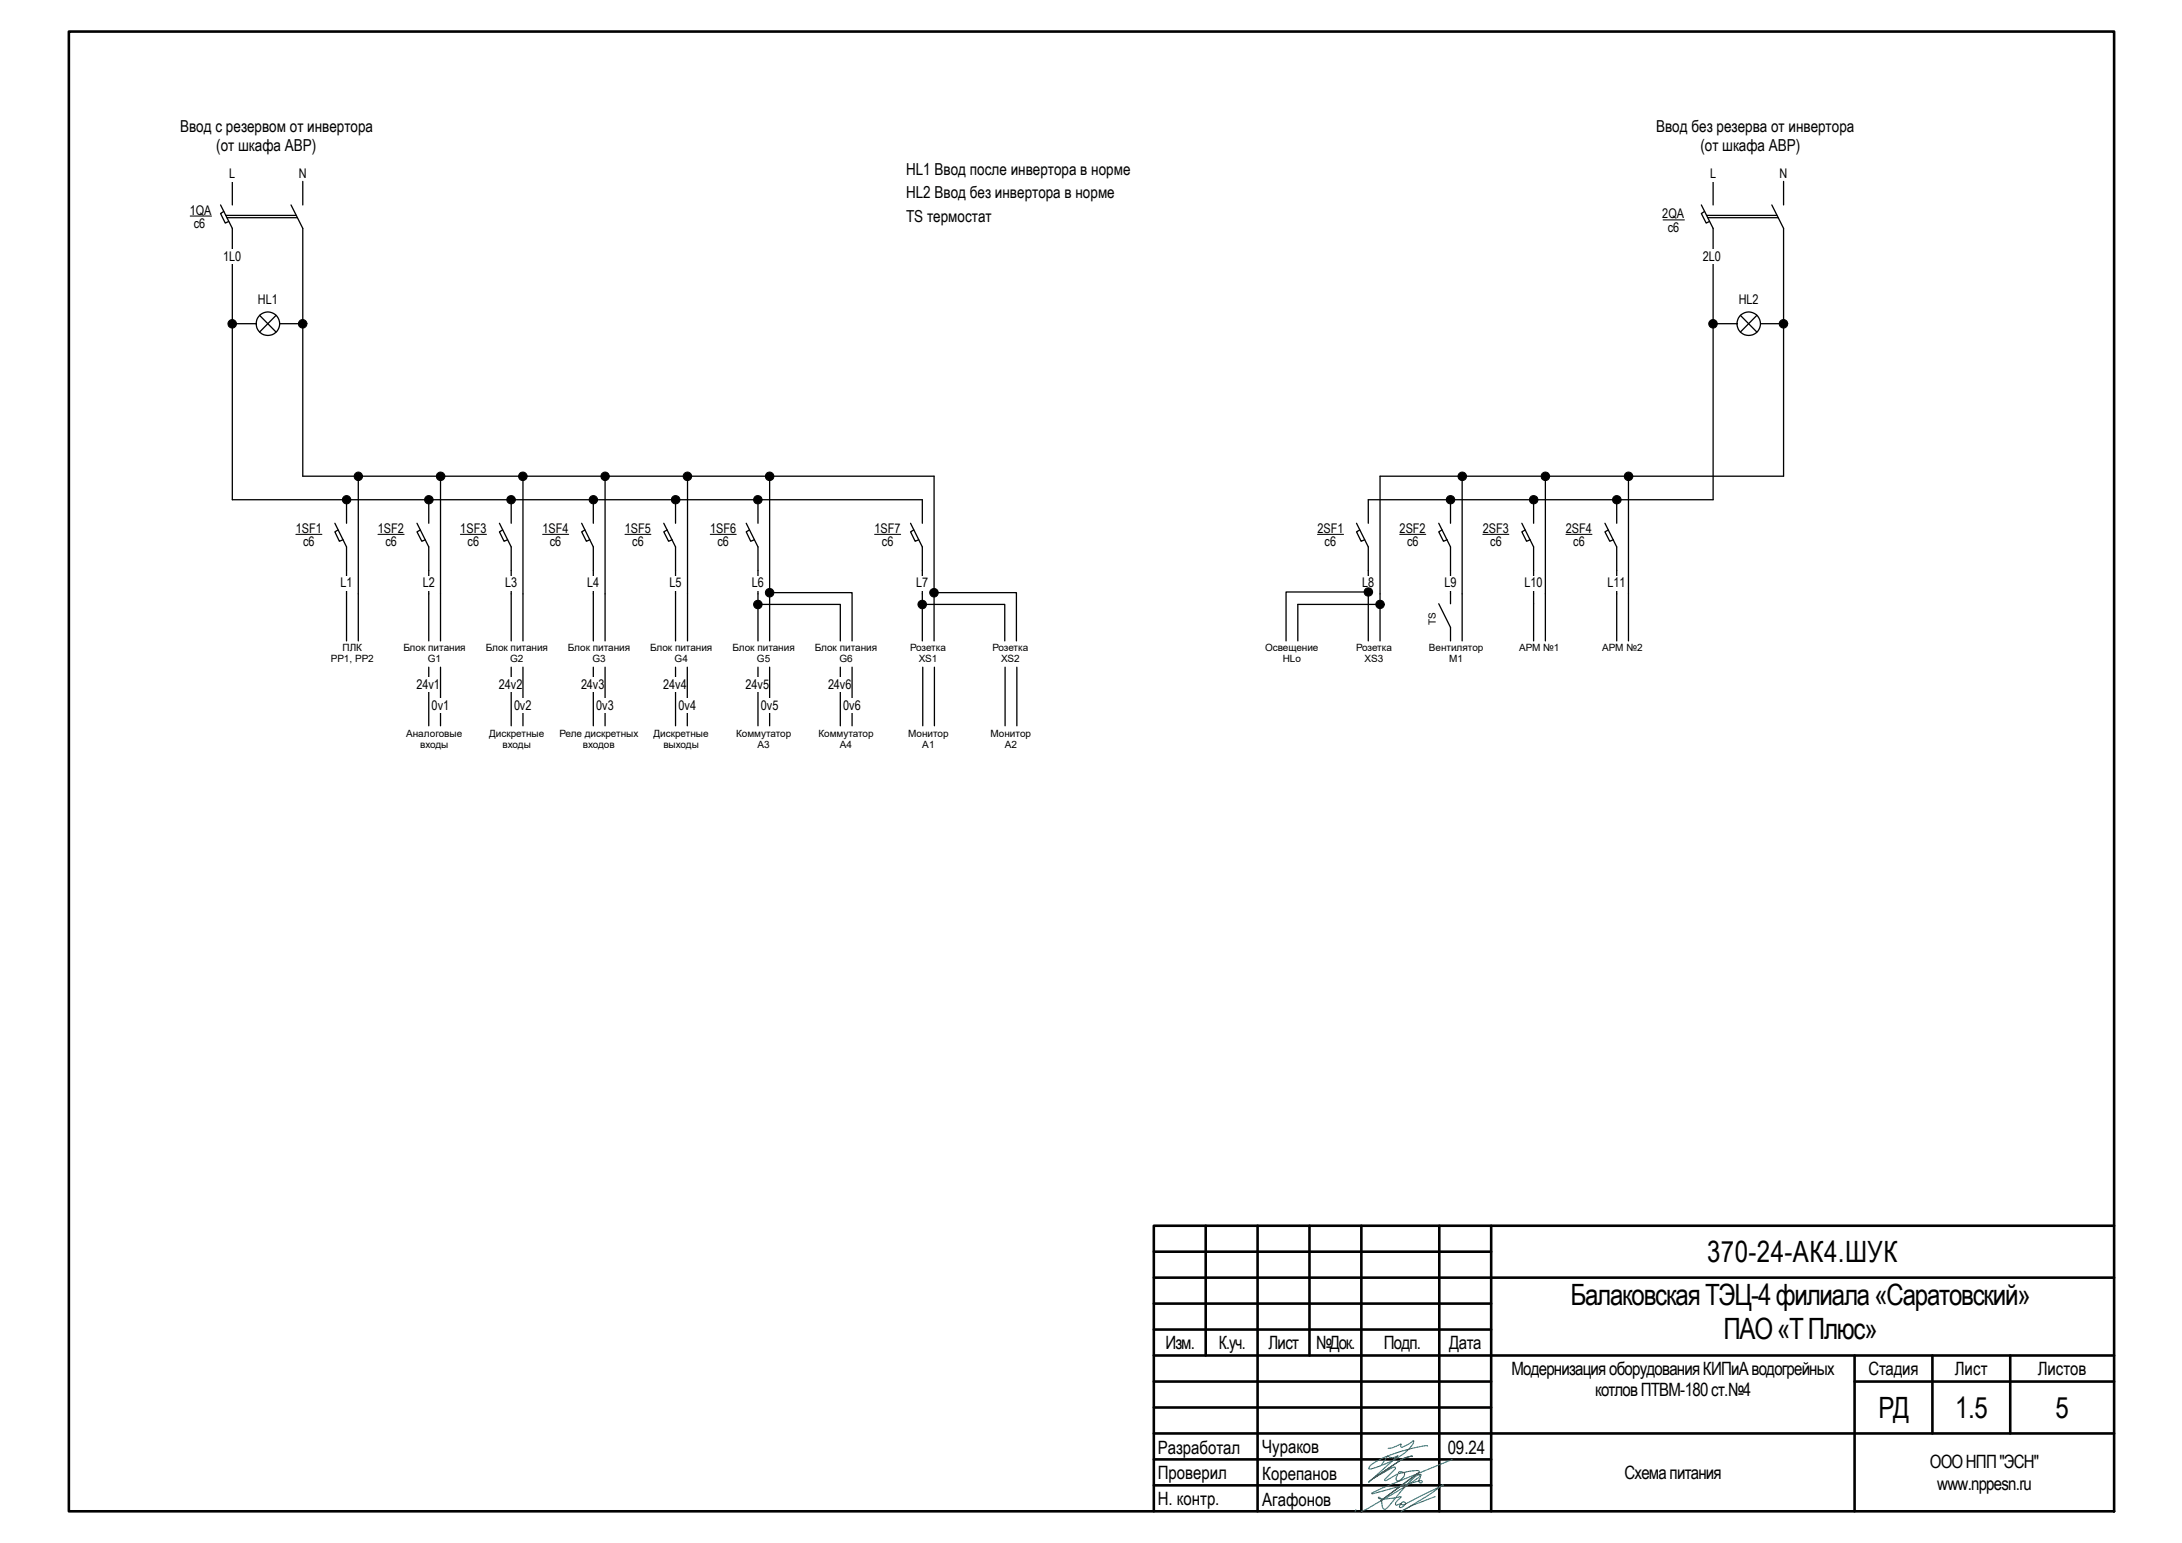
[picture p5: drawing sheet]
<svg xmlns="http://www.w3.org/2000/svg" width="420mm" height="297mm" viewBox="0 0 420 297" stroke-linecap="round" stroke-linejoin="round" font-family="sans-serif">
<g fill="none" stroke="#000" stroke-width=".5">
<path d="M13.3 6.1h393.8v284.8h-393.8zM232.2 236v24.9M242.2 236v54.9M252.1 236v24.9M262.1 236v54.9M277.1 236v54.9M287.1 236v54.9M407.1 236h-184.9v54.9M222.2 246h184.9M222.2 241h64.9M222.2 251h64.9M222.2 255.9h64.9"/>
<path d="M222.2 260.9h184.9M222.2 266h64.9M222.2 271h64.9M357.1 260.9v30M357.1 266h50M372.1 260.9v15M387.1 260.9v15M407.1 275.9h-184.9M222.2 285.9h64.9M222.2 280.9h64.9"/>
</g>
<path d="M274.9 278.4l-.1-.1a27.9 27.9 0 0 0-10.6 3.6l-.5 .4-.1 .5a16.2 16.2 0 0 0 5.5-2.2 6.6 6.6 0 0 0 3.1-3.2v-.1a5.8 5.8 0 0 1-2.4 1.3l-.1-.2 .1-.4-.3 .1a4.1 4.1 0 0 1-2.2 .7M261.1 290.7l-.1 .3M269.8 291l4.7-2.8 3.3-2.4h.1v.2l-4.3 2-3.1 1.6a.42 .42 0 0 1-.7-.1 .37 .37 0 0 1 .4-.4 .37 .37 0 0 1 .4 .5 .75 .75 0 0 1-1.1 .5l.3-.6h-.1a.71 .71 0 0 1-1 0l.2-.4 .9-1a12.8 12.8 0 0 1-4.3 .3l-.1-.1a.36 .36 0 0 1 .5 .3l.3 1.4a.51 .51 0 0 0 .3 .5 .51 .51 0 0 0 .6-.2l.8-1a27.3 27.3 0 0 1 5.1-5.3l.5-.2 .2 .2a84.1 84.1 0 0 1-11.6 7M276.4 288.1l-2.2 .8a20.9 20.9 0 0 0-4.4 2.1M279.6 281l-13.4 5.4-2.1 1.1 .2 .1 9.1-2.6 .5 .2-.2 .3a.39 .39 0 0 1-.4-.2 .39 .39 0 0 1 0-.4l.2-.4a.49 .49 0 0 0-.1-.5 .49 .49 0 0 0-.5-.1l-7.1 5 7.4-5.5 .1-.2-.6-.1-3.4 .5a.56 .56 0 0 1 1-.1 .8 .8 0 0 1-.3 1.1l-.6 .5-.5-.1-.1-.5 .3-.8-2.1 1.3h-.4v-.2l2.1-2-.1-.4-.8 .3-3.2 1.8 5.4-3.6 1.8-.6 .1 .1v-.1l-1.9 .6-6.5 4.4 5.7-5.1a1.59 1.59 0 0 1-2 .1l-1.1 1.6" fill="none" stroke="#008080" stroke-width=".2"/>
<path d="M42.5 39.5l2.2 4.5v52.2M44.7 34.9v4.6M327.6 39.5l2.3 4.5v52.2M329.9 34.9v4.6M43.1 40.7l-.6 .4 .9 1.8 .6-.3M328.2 40.7l-.6 .4 .9 1.8 .7-.3" fill="none" stroke="#000" stroke-width=".25"/>
<g fill="#fff">
<path d="M42.5 32.2h4.5v2.7h-4.5z"/>
<path d="M42.5 48.1h4.5v2.7h-4.5z"/>
<path d="M327.6 32.2h4.5v2.7h-4.5z"/>
<path d="M327.6 48.1h4.5v2.7h-4.5z"/>
</g>
<path d="M36.6 41.6h4.1M320.2 42.3h4.1" fill="none" stroke="#000" stroke-width=".2"/>
<path d="M58.3 44v47.7M343.4 44v47.7" fill="none" stroke="#000" stroke-width=".25"/>
<g fill="#fff">
<path d="M56 32.2h4.5v2.7h-4.5z"/>
<path d="M341.2 32.2h4.5v2.7h-4.5z"/>
</g>
<circle cx="51.6" cy="62.3" r="2.26" fill="#fff"/>
<g fill="none" stroke="#000" stroke-width=".25">
<path d="M50 60.7l3.2 3.2M53.2 60.7l-3.2 3.2"/>
<circle cx="51.6" cy="62.3" r="2.26"/>
</g>
<circle cx="336.7" cy="62.3" r="2.26" fill="#fff"/>
<g fill="none" stroke="#000" stroke-width=".25">
<path d="M56 39.5l2.3 4.5M58.3 34.9v4.6M341.2 39.5l2.2 4.5M343.4 34.9v4.6M43.5 41.5h13.5M43.7 41.9h13.6M328.6 41.5h13.6M328.8 41.9h13.6M335.1 60.7l3.2 3.2M338.3 60.7l-3.2 3.2M44.7 96.2h132.9M58.3 91.7h121.6"/>
<path d="M66.7 96.2v4.5M69 91.7v31.7M82.6 96.2v4.5M84.8 91.7v31.7M98.4 96.2v4.5M100.7 91.7v31.7M114.2 96.2v4.5M116.5 91.7v31.7M130.1 96.2v4.5M132.4 91.7v31.7M146 96.2v4.5M148.2 91.7v31.7"/>
<path d="M64.5 100.7l2.2 4.6v18.1M65.1 102l-.6 .4 .9 1.8 .6-.3M80.3 100.7l2.3 4.6v18.1M81 102l-.7 .4 .9 1.8 .7-.3M96.2 100.7l2.2 4.6v18.1M96.8 102l-.6 .4 .9 1.8 .6-.3M112 100.7l2.2 4.6v18.1M112.6 102l-.6 .4 .9 1.8 .7-.3M127.8 100.7l2.3 4.6v18.1M128.5 102l-.7 .4 .9 1.8 .7-.3M143.7 100.7l2.3 4.6v18.1M144.3 102l-.6 .4 .9 1.8 .7-.3"/>
<circle cx="336.7" cy="62.3" r="2.26"/>
</g>
<path d="M57 102.9h5M72.8 102.9h5M88.7 102.9h5M104.5 102.9h5M120.3 102.9h5M136.8 102.9h5" fill="none" stroke="#000" stroke-width=".2"/>
<g fill="#000">
<circle cx="66.7" cy="96.2" r=".81"/>
<circle cx="69" cy="91.7" r=".81"/>
<circle cx="82.6" cy="96.2" r=".82"/>
<circle cx="84.8" cy="91.7" r=".83"/>
<circle cx="98.4" cy="96.2" r=".81"/>
<circle cx="100.7" cy="91.7" r=".83"/>
<circle cx="114.3" cy="96.2" r=".8"/>
<circle cx="116.5" cy="91.7" r=".81"/>
<circle cx="130.1" cy="96.2" r=".82"/>
<circle cx="132.4" cy="91.7" r=".82"/>
</g>
<g fill="none" stroke="#000" stroke-width=".19">
<circle cx="66.7" cy="96.2" r=".81"/>
<circle cx="69" cy="91.7" r=".81"/>
<circle cx="82.6" cy="96.2" r=".82"/>
<circle cx="84.8" cy="91.7" r=".83"/>
<circle cx="98.4" cy="96.2" r=".81"/>
<circle cx="100.7" cy="91.7" r=".83"/>
<circle cx="114.2" cy="96.2" r=".8"/>
<circle cx="116.5" cy="91.7" r=".81"/>
<circle cx="130.1" cy="96.2" r=".82"/>
<circle cx="132.4" cy="91.7" r=".83"/>
</g>
<g fill="#fff">
<path d="M65 110.9h3.5v2.7h-3.5z"/>
<path d="M80.8 110.9h3.5v2.7h-3.5z"/>
<path d="M96.7 110.9h3.5v2.7h-3.5z"/>
<path d="M112.5 110.9h3.5v2.7h-3.5z"/>
<path d="M128.3 110.9h3.5v2.7h-3.5z"/>
<path d="M144.2 110.9h3.5v2.7h-3.5z"/>
</g>
<path d="M253.7 102.9h5M269.5 102.9h5" fill="none" stroke="#000" stroke-width=".2"/>
<path d="M279.3 96.2v4.5M281.5 91.7v31.7M329.9 96.2h-66.4v4.5M343.4 91.7h-77.7v31.7M261.2 100.7l2.3 4.6v18.1M261.8 102l-.6 .4 .9 1.8 .7-.3M277 100.7l2.3 4.6v10.9M277.7 102l-.7 .4 .9 1.8 .7-.3" fill="none" stroke="#000" stroke-width=".25"/>
<g fill="#000">
<circle cx="279.3" cy="96.2" r=".81"/>
<circle cx="281.6" cy="91.7" r=".82"/>
</g>
<g fill="none" stroke="#000" stroke-width=".19">
<circle cx="279.3" cy="96.2" r=".82"/>
<circle cx="281.6" cy="91.7" r=".82"/>
</g>
<g fill="#fff">
<path d="M261.7 110.9h3.5v2.7h-3.5z"/>
<path d="M277.5 110.9h3.5v2.7h-3.5z"/>
</g>
<path d="M82.6 128.4v11.3M84.8 128.4v11.3" fill="none" stroke="#000" stroke-width=".25"/>
<g fill="#fff">
<path d="M80.7 130.5h3.5v2.7h-3.5z"/>
<path d="M83.1 134.5h3.5v2.7h-3.5z"/>
</g>
<path d="M98.4 128.4v11.3M100.7 128.4v11.3" fill="none" stroke="#000" stroke-width=".25"/>
<g fill="#fff">
<path d="M96.6 130.5h3.5v2.7h-3.5z"/>
<path d="M98.9 134.5h3.5v2.7h-3.5z"/>
</g>
<path d="M114.2 128.4v11.3M116.5 128.4v11.3" fill="none" stroke="#000" stroke-width=".25"/>
<g fill="#fff">
<path d="M112.4 130.5h3.5v2.7h-3.5z"/>
<path d="M114.8 134.5h3.5v2.7h-3.5z"/>
</g>
<path d="M130.1 128.4v11.3M132.3 128.4v11.3" fill="none" stroke="#000" stroke-width=".25"/>
<g fill="#fff">
<path d="M128.2 130.5h3.5v2.7h-3.5z"/>
<path d="M130.6 134.5h3.5v2.7h-3.5z"/>
</g>
<path d="M146 128.4v11.3M148.2 128.4v11.3" fill="none" stroke="#000" stroke-width=".25"/>
<g fill="#fff">
<path d="M144.1 130.5h3.5v2.7h-3.5z"/>
<path d="M146.5 134.5h3.5v2.7h-3.5z"/>
</g>
<path d="M161.8 128.4v11.3M164.1 128.4v11.3" fill="none" stroke="#000" stroke-width=".25"/>
<g fill="#fff">
<path d="M160 130.5h3.5v2.7h-3.5z"/>
<path d="M162.3 134.5h3.5v2.7h-3.5z"/>
</g>
<g fill="#000">
<circle cx="44.7" cy="62.3" r=".82"/>
<circle cx="58.3" cy="62.3" r=".82"/>
<circle cx="329.9" cy="62.3" r=".82"/>
<circle cx="343.4" cy="62.3" r=".82"/>
<circle cx="145.9" cy="116.4" r=".82"/>
<circle cx="148.2" cy="114.1" r=".82"/>
</g>
<g fill="none" stroke="#000" stroke-width=".19">
<circle cx="44.7" cy="62.3" r=".82"/>
<circle cx="58.3" cy="62.3" r=".82"/>
<circle cx="329.9" cy="62.3" r=".82"/>
<circle cx="343.4" cy="62.3" r=".82"/>
<circle cx="145.9" cy="116.4" r=".82"/>
<circle cx="148.2" cy="114.1" r=".82"/>
</g>
<path d="M168.4 102.9h5" fill="none" stroke="#000" stroke-width=".2"/>
<path d="M177.6 96.2v4.5M179.9 91.7v31.7M175.3 100.7l2.3 4.6v18.1M175.9 102l-.6 .4 .9 1.8 .7-.3" fill="none" stroke="#000" stroke-width=".25"/>
<path d="M175.9 110.9h3.4v2.7h-3.4z" fill="#fff"/>
<g fill="#000">
<circle cx="145.9" cy="96.2" r=".82"/>
<circle cx="148.2" cy="91.7" r=".82"/>
<circle cx="295.3" cy="96.2" r=".82"/>
<circle cx="297.6" cy="91.7" r=".82"/>
<circle cx="177.6" cy="116.4" r=".82"/>
<circle cx="179.8" cy="114.1" r=".82"/>
<circle cx="263.5" cy="114" r=".82"/>
<circle cx="265.7" cy="116.3" r=".81"/>
</g>
<g fill="none" stroke="#000" stroke-width=".19">
<circle cx="145.9" cy="96.2" r=".82"/>
<circle cx="148.2" cy="91.7" r=".82"/>
<circle cx="295.3" cy="96.2" r=".82"/>
<circle cx="297.6" cy="91.7" r=".82"/>
<circle cx="177.6" cy="116.4" r=".82"/>
<circle cx="179.8" cy="114.1" r=".82"/>
<circle cx="263.5" cy="114" r=".82"/>
<circle cx="265.7" cy="116.4" r=".82"/>
</g>
<path d="M295.3 96.2v4.5M297.6 91.7v31.7M249.9 116.4v7M277 116.2l2.3 4.6v2.6M293 100.7l2.3 4.6v10.9M293.7 102l-.7 .4 1 1.8 .6-.3M177.7 128.4v11.3M179.9 128.4v11.3M193.5 128.4v11.3M195.8 128.4v11.3" fill="none" stroke="#000" stroke-width=".25"/>
<path d="M285.5 102.9h5" fill="none" stroke="#000" stroke-width=".2"/>
<path d="M293.5 110.9h3.5v2.7h-3.5z" fill="#fff"/>
<path d="M311.3 96.2v4.5M313.6 91.7v31.7M295.3 116.2v7.2M309 100.7l2.3 4.6v9M309.7 102l-.7 .4 1 1.8 .7-.3" fill="none" stroke="#000" stroke-width=".25"/>
<path d="M301.5 102.9h5" fill="none" stroke="#000" stroke-width=".2"/>
<g fill="#000">
<circle cx="311.3" cy="96.2" r=".82"/>
<circle cx="313.6" cy="91.7" r=".83"/>
</g>
<g fill="none" stroke="#000" stroke-width=".19">
<circle cx="311.3" cy="96.2" r=".82"/>
<circle cx="313.6" cy="91.7" r=".83"/>
</g>
<path d="M309.6 110.9h3.4v2.7h-3.4z" fill="#fff"/>
<path d="M45.1 62.3h4.2M53.9 62.3h4.1M330.2 62.3h4.3M339 62.3h4.1M146 116.4h15.8v7M148.2 114.1h15.9v9.3M177.6 116.4h15.9v7M179.9 114.1h15.8v9.3M249.9 116.4h15.8M263.5 114h-15.9v9.4M311.3 114.3v9.1" fill="none" stroke="#000" stroke-width=".25"/>
<g fill="none" stroke="#000" stroke-width=".19">
<circle cx="44.7" cy="62.3" r=".34"/>
<circle cx="58.3" cy="62.3" r=".34"/>
<circle cx="329.9" cy="62.3" r=".34"/>
<circle cx="343.4" cy="62.3" r=".34"/>
</g>
<g fill="#000">
<circle cx="44.7" cy="62.3" r=".34"/>
<circle cx="58.3" cy="62.3" r=".34"/>
<circle cx="329.9" cy="62.3" r=".34"/>
<circle cx="343.4" cy="62.3" r=".34"/>
</g>
<g font-size="5.7">
<text x="328.7" y="243">370-24-АК4.ШУК</text>
<text x="302.4" y="251.2">БалаковскаяТЭЦ-4филиала«Саратовский»</text>
<text x="331.9" y="257.8">ПАО«ТПлюс»</text>
<text x="361.7" y="272.9">РД</text>
<text x="376.5" y="272.9">1.5</text>
<text x="395.8" y="272.9">5</text>
</g>
<g font-size="3.5">
<text x="224.4" y="259.7">Изм.</text>
<text x="234.7" y="259.7">К.уч.</text>
<text x="244.3" y="259.7">Лист</text>
<text x="253.4" y="259.7">№Док.</text>
<text x="266.4" y="259.7">Подп.</text>
<text x="279" y="259.7">Дата</text>
<text x="291.1" y="264.7">МодернизацияоборудованияКИПиАводогрейных</text>
<text x="307.2" y="268.8">котловПТВМ-180ст.№4</text>
<text x="359.8" y="264.7">Стадия</text>
<text x="376.4" y="264.7">Лист</text>
<text x="392.4" y="264.7">Листов</text>
<text x="222.9" y="279.9">Разработал</text>
<text x="243.1" y="279.7">Чураков</text>
<text x="278.8" y="279.9">09.24</text>
<text x="222.9" y="284.8">Проверил</text>
<text x="243.1" y="284.8">Корепанов</text>
<text x="312.8" y="284.7">Схемапитания</text>
<text x="371.6" y="282.6">ОООНПП&quot;ЭСН&quot;</text>
<text x="373" y="286.7">www.nppesn.ru</text>
<text x="222.9" y="289.8">Н. контр.</text>
<text x="243.1" y="289.9">Агафонов</text>
</g>
<g font-size="3.2">
<text x="34.7" y="25.4">Ввод с резервом от инвертора</text>
<text x="41.6" y="29.1">(от шкафа АВР)</text>
<text x="318.9" y="25.4">Ввод без резерва от инвертора</text>
<text x="327.4" y="29.1">(от шкафа АВР)</text>
<text x="174.5" y="33.6">HL1 Ввод после инвертора в норме</text>
<text x="174.5" y="38.1">HL2 Ввод без инвертора в норме</text>
<text x="174.5" y="42.7">TS термостат</text>
</g>
<g font-size="2.6">
<text x="44.1" y="34.3">L</text>
<text x="57.5" y="34.3">N</text>
<text x="329.3" y="34.3">L</text>
<text x="342.7" y="34.3">N</text>
<text x="36.5" y="41.3">1QA</text>
<text x="37.3" y="43.8">с6</text>
<text x="320.1" y="42">2QA</text>
<text x="321.1" y="44.7">с6</text>
<text x="43" y="50.2">1L0</text>
<text x="327.9" y="50.2">2L0</text>
<text x="49.6" y="58.5">HL1</text>
<text x="334.8" y="58.5">HL2</text>
<text x="56.9" y="102.6">1SF1</text>
<text x="58.3" y="105.2">с6</text>
<text x="72.8" y="102.6">1SF2</text>
<text x="74.2" y="105.2">с6</text>
<text x="88.6" y="102.6">1SF3</text>
<text x="90" y="105.2">с6</text>
<text x="104.5" y="102.6">1SF4</text>
<text x="105.9" y="105.2">с6</text>
<text x="120.3" y="102.6">1SF5</text>
<text x="121.7" y="105.2">с6</text>
<text x="136.7" y="102.6">1SF6</text>
<text x="138.1" y="105.2">с6</text>
<text x="168.4" y="102.6">1SF7</text>
<text x="169.8" y="105.2">с6</text>
<text x="253.7" y="102.6">2SF1</text>
<text x="255.1" y="105.2">с6</text>
<text x="269.5" y="102.6">2SF2</text>
<text x="270.9" y="105.2">с6</text>
<text x="285.5" y="102.6">2SF3</text>
<text x="286.9" y="105.2">с6</text>
<text x="301.5" y="102.6">2SF4</text>
<text x="302.9" y="105.2">с6</text>
<text x="65.6" y="113">L1</text>
<text x="81.4" y="113">L2</text>
<text x="97.2" y="113">L3</text>
<text x="113.1" y="113">L4</text>
<text x="128.9" y="113">L5</text>
<text x="144.8" y="113">L6</text>
<text x="176.4" y="113">L7</text>
<text x="262.3" y="113">L8</text>
<text x="278.1" y="113">L9</text>
<text x="293.5" y="113">L10</text>
<text x="309.6" y="113">L11</text>
<text x="80.2" y="132.5">24v1</text>
<text x="83.1" y="136.6">0v1</text>
<text x="96" y="132.5">24v2</text>
<text x="99" y="136.6">0v2</text>
<text x="111.9" y="132.5">24v3</text>
<text x="114.8" y="136.6">0v3</text>
<text x="127.7" y="132.5">24v4</text>
<text x="130.6" y="136.6">0v4</text>
<text x="143.6" y="132.5">24v5</text>
<text x="146.5" y="136.6">0v5</text>
<text x="159.4" y="132.5">24v6</text>
<text x="162.4" y="136.6">0v6</text>
</g>
<g font-size="1.9">
<text x="66" y="125.3">ПЛК</text>
<text x="77.7" y="125.3">Блок питания</text>
<text x="93.5" y="125.3">Блок питания</text>
<text x="109.4" y="125.3">Блок питания</text>
<text x="125.2" y="125.3">Блок питания</text>
<text x="141" y="125.3">Блок питания</text>
<text x="156.9" y="125.3">Блок питания</text>
<text x="175.2" y="125.3">Розетка</text>
<text x="191.1" y="125.3">Розетка</text>
<text x="243.6" y="125.3">Освещение</text>
<text x="261.1" y="125.3">Розетка</text>
<text x="275.2" y="125.3">Вентилятор</text>
<text x="276.5" y="120.3" transform="rotate(-90 276.5 120.3)">TS</text>
<text x="292.5" y="125.3">АРМ №1</text>
<text x="308.5" y="125.3">АРМ №2</text>
<text x="63.7" y="127.5">PP1, PP2</text>
<text x="82.4" y="127.5">G1</text>
<text x="98.2" y="127.5">G2</text>
<text x="114.1" y="127.5">G3</text>
<text x="129.9" y="127.5">G4</text>
<text x="145.8" y="127.5">G5</text>
<text x="161.6" y="127.5">G6</text>
<text x="176.9" y="127.5">XS1</text>
<text x="192.8" y="127.5">XS2</text>
<text x="247" y="127.5">HLo</text>
<text x="262.8" y="127.5">XS3</text>
<text x="279.1" y="127.5">M1</text>
<text x="78.2" y="141.8">Аналоговые</text>
<text x="80.9" y="144">входы</text>
<text x="94.2" y="141.8">Дискретные</text>
<text x="96.8" y="144">входы</text>
<text x="107.7" y="141.8">Реле дискретных</text>
<text x="112.2" y="144">входов</text>
<text x="125.8" y="141.8">Дискретные</text>
<text x="127.7" y="144">выходы</text>
<text x="141.7" y="141.8">Коммутатор</text>
<text x="145.9" y="144">A3</text>
<text x="157.6" y="141.8">Коммутатор</text>
<text x="161.7" y="144">A4</text>
<text x="174.9" y="141.8">Монитор</text>
<text x="177.6" y="144">A1</text>
<text x="190.7" y="141.8">Монитор</text>
<text x="193.5" y="144">A2</text>
</g>
</svg>
